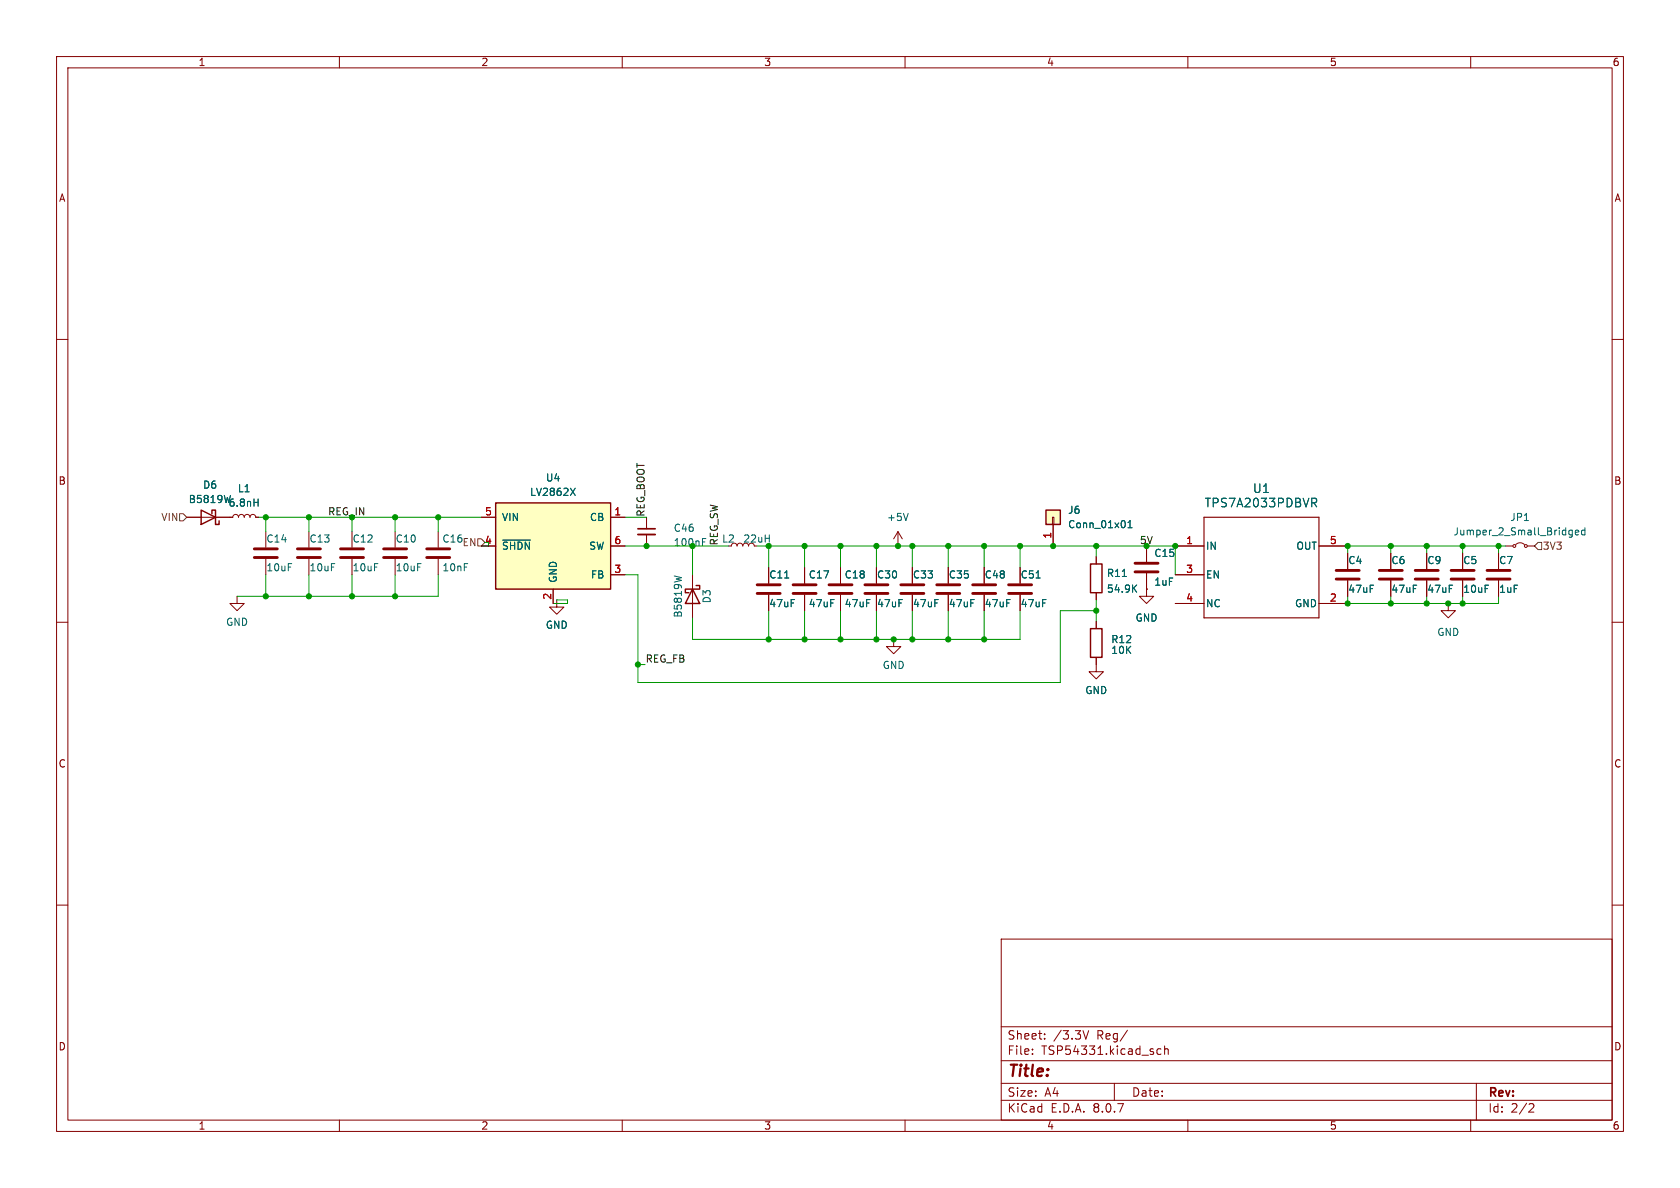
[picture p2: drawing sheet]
<svg xmlns="http://www.w3.org/2000/svg" width="297mm" height="210mm" viewBox="0 0 297 210" stroke-linecap="round" stroke-linejoin="round" font-family="sans-serif">
<g fill="none" stroke="#840000" stroke-width=".18">
<path d="M10 10h277v190h-277zM12 12h273v186h-273zM60 10v2M110 10v2M160 10v2M210 10v2M260 10v2M10 60h2M285 60h2M33 91.4h7.6M158.7 96.5h.1M158.7 94l-.7 1.3"/>
<path d="M158.7 94v2.5M158.7 94l.8 1.3M193.8 98.4v1.3M202.7 96.5v2.8M245.9 97.8v2.8M252.2 97.8v2.8M264.9 97.8v2.8M266.2 96.5h1.3M268 96.3a1.08 1.08 0 0 1 1.5 0M270 96.5h1.3M10 110h2M148.6 100.3v2.8"/>
<path d="M148.6 105.2v2.8M154.9 100.3v2.8M154.9 105.2v2.8M161.3 100.3v2.8M161.3 105.2v2.8M167.6 100.3v2.8M167.6 105.2v2.8M174 100.3v2.8M174 105.2v2.8M193.8 116.2v2.5h1.3l-1.3 1.3-1.3-1.3h1.3M193.8 104.8v1.2M193.8 109.9v1.2"/>
<path d="M202.7 104.1v1.3h1.3l-1.3 1.3-1.3-1.3h1.3M202.7 104.1h.1M202.7 101.3v2.8M245.9 102.6v2.8M252.2 102.6v2.8M264.9 102.6v2.8M285 110h2M10 160h2M177 166h108v32h-108zM285 160h2M60 198v2M110 198v2"/>
<path d="M160 198v2M177 194.5h108M177 191.5h108M177 187.5h108M177 181.5h108M182.5 186.3v.1M182.5 185.5v.1M184.7 183.6v.1M184.7 182.8v.1M191.5 182.2l.5 1.5 .5-1.5M197 191.5v3M199.3 182.1l-1.3 2"/>
<path d="M205.2 185.5l-.4-.1-.3 .3v.4l.2 .2h.5M205.9 185.5l.2-.1 .4 .1v.9M205.9 184.9v1.5M210 198v2M260 198v2M261 191.5v6.5M270.5 195.1l.5 .1 .2 .3-1 1.1h1"/>
<circle cx="267.7" cy="96.5" r=".25"/>
<circle cx="269.7" cy="96.5" r=".25"/>
</g>
<path d="M35.6 90.2l2.5 1.2-2.5 1.3zM37.5 90.8v-.6h.6v2.5h.6v-.6M192.8 99.7h2v5.1h-2zM192.8 111.1h2v5.1h-2z" fill="none" stroke="#840000" stroke-width=".25"/>
<path d="M40.7 87.6l-.3 1.2M160.6 90.7l-.5 1.3M277.6 93.7l.4 .1M278 93.7v1l-.3 .3M278 94.5l-.4 .1M278.5 94.1l.6-.1-.1-.2-.3-.1-.2 .2 .1 .6h.4M280.2 93.8l-.4-.1-.2 .3 .1 .5h.5M280.2 93.3v1.3M198.4 101.9h.7M200.4 104l.6 .7M201 103.4l-.8 .7" fill="none" stroke="#006464" stroke-width=".18"/>
<g fill="none" stroke="#840000" stroke-width=".51">
<path d="M200.7 99.6h4M146.6 104.9h4M146.6 103.4h4M152.9 104.9h4.1M152.9 103.4h4.1M159.3 104.9h4M159.3 103.4h4M165.6 104.9h4.1M165.6 103.4h4.1M172 104.9h4M172 103.4h4M200.7 101.1h4"/>
<path d="M243.8 102.4h4.1M243.8 100.8h4.1M250.2 102.4h4.1M250.2 100.8h4.1M262.9 102.4h4.1M262.9 100.8h4.1"/>
</g>
<path d="M184.9 90.2h2.6v2.5h-2.6z" fill="#ffffc2"/>
<g fill="none" stroke="#840000" stroke-width=".18">
<path d="M40.6 91.4h.5l.2-.3 .4-.2 .3 .2 .2 .3 .1-.3 .4-.2 .3 .2 .2 .3 .1-.3 .4-.2 .3 .2 .2 .3 .1-.3 .4-.2 .4 .2 .1 .3h.5M47 94v2.8M47 98.8v2.8M54.6 94v2.8M54.6 98.8v2.8M62.2 94v2.8M62.2 98.8v2.8M69.8 94v2.8M69.8 98.8v2.8M77.5 94v2.8M77.5 98.8v2.8M129.3 96.5l.1-.3 .4-.2 .4 .2 .1 .3 .2-.4 .5-.1 .2 .2 .1 .3"/>
<path d="M186.1 91.4h.2v1.3h-.2zM186.2 92.7v3.8M207.8 96.5h5.1M233.2 96.5h5.1M238.3 97.8v2.8M258.6 97.8v2.8M41.9 105.4v1.3h1.3l-1.3 1.3-1.3-1.3h1.3M98.4 106v1.3h1.3l-1.3 1.3-1.2-1.3h1.2M122.4 101.6v7.6M158 113v1.3h1.3l-1.3 1.3-1.3-1.3h1.3M180.3 100.3v2.8M180.3 105.2v2.8"/>
<path d="M207.8 106.7h5.1M207.8 101.6h5.1M233.2 106.7h5.1M238.3 102.6v2.8M256 106.7v1.3h1.3l-1.3 1.2-1.2-1.2h1.2M256 106.7h.1M258.6 102.6v2.8"/>
</g>
<path d="M184.9 90.2h2.6v2.5h-2.6zM122.4 104.1l1.3 2.6h-2.5zM123.1 103.5h.6v.6h-2.5v.7h.6" fill="none" stroke="#840000" stroke-width=".25"/>
<path d="M44.9 88.8h.7M45.6 88.2v1.3M199.4 93.3h.7M199.4 92.4l.4-.4v1.3M231.9 88.1h.6l.3 .3-.2 .4-.7 .1M232.3 88.9l.5 .7M119.2 101.8l1.3 .3M183.2 102.2h.7" fill="none" stroke="#006464" stroke-width=".18"/>
<g fill="none" stroke="#840000" stroke-width=".51">
<path d="M45 98.6h4M45 97h4M52.6 98.6h4M52.6 97h4M60.2 98.6h4.1M60.2 97h4.1M67.8 98.6h4.1M67.8 97h4.1M75.4 98.6h4.1M75.4 97h4.1M178.3 104.9h4.1M178.3 103.4h4.1"/>
<path d="M236.2 102.4h4.1M236.2 100.8h4.1M256.5 102.4h4.1M256.5 100.8h4.1"/>
</g>
<path d="M212.9 91.4h20.3v17.8h-20.3z" fill="none" stroke="#840000" stroke-width=".2"/>
<path d="M87.6 88.9h20.3v15.2h-20.3z" fill="#ffffc2"/>
<path d="M87.6 88.9h20.3v15.2h-20.3z" fill="none" stroke="#840000" stroke-width=".25"/>
<g fill="none" stroke="#840000" stroke-width=".18">
<path d="M33 91.4h2.6M38.1 91.4h3M45.2 91.4h.5M85.1 91.4h2.5M85.1 96.5h2.5M107.9 91.4h2.6M107.9 96.5h2.6M114.3 91.4v2.1M114.3 94.5v2M186.2 92.7v3.8M193.8 98.4v1.3M202.7 96.5v2.8"/>
<path d="M207.8 96.5h5.1M233.2 96.5h5.1M238.3 97.8v2.8M245.9 97.8v2.8M252.2 97.8v2.8M258.6 97.8v2.8M264.9 97.8v2.8M97.8 104.1v2.6M107.9 101.6h2.6M135.9 100.3v2.8M135.9 105.2v2.8M142.2 100.3v2.8"/>
<path d="M142.2 105.2v2.8M148.6 100.3v2.8M148.6 105.2v2.8M154.9 100.3v2.8M154.9 105.2v2.8M161.3 100.3v2.8M161.3 105.2v2.8M167.6 100.3v2.8M167.6 105.2v2.8M174 100.3v2.8M174 105.2v2.8M180.3 100.3v2.8"/>
<path d="M180.3 105.2v2.8M193.8 104.8v1.2M193.8 109.9v1.2M193.8 116.2v1.3M202.7 104.1h.1M202.7 101.3v2.8M207.8 101.6h5.1M207.8 106.7h5.1M233.2 106.7h5.1M238.3 102.6v2.8M245.9 102.6v2.8M252.2 102.6v2.8"/>
<path d="M258.6 102.6v2.8M264.9 102.6v2.8"/>
</g>
<g fill="none" stroke="#006464" stroke-width=".18">
<path d="M40.7 87.6l-.3 1.2M44.9 88.8h.7M45.6 88.2v1.3M88.9 95.5h4.9M100.8 86.3l.9 1.3M101.7 86.3l-.9 1.3M124.2 95.8h.4M124.2 95.2h.6M199.4 93.3h.7M199.4 92.4l.4-.4v1.3M231.9 88.1h.6l.3 .3-.2 .4-.7 .1M232.3 88.9l.5 .7"/>
<path d="M138.7 102.2h.7M183.2 102.2h.7M198.4 101.9h.7M200.4 104l.6 .7M201 103.4l-.8 .7"/>
</g>
<path d="M133.9 104.9h4M133.9 103.4h4M140.2 104.9h4.1M140.2 103.4h4.1" fill="none" stroke="#840000" stroke-width=".51"/>
<path d="M112.8 94.5h3" fill="none" stroke="#840000" stroke-width=".33"/>
<path d="M112.8 93.5h3" fill="none" stroke="#840000" stroke-width=".3"/>
<path d="M31.7 90.8h.7l.6 .6-.6 .7h-.7zM84.5 95.3h.6l.6 .6-.6 .6h-.6zM271.9 95.9h.6v1.3h-.6l-.6-.7z" fill="none" stroke="#725600" stroke-width=".18"/>
<g fill="none" stroke="#009600" stroke-width=".18">
<path d="M45.7 91.4h39.4M47 91.4v2.6M54.6 91.4v2.6M62.2 91.4v2.6M69.8 91.4v2.6M77.5 91.4v2.6M110.5 96.5h18.3M110.5 91.4h3.8M122.4 96.5v5.1M142.2 96.5v3.8M148.6 96.5v3.8M154.9 96.5v3.8"/>
<path d="M161.3 96.5v3.8M167.6 96.5v3.8M174 96.5v3.8M180.3 96.5v3.8M193.8 96.5v1.9M245.9 96.5v1.3M252.2 96.5v1.3M258.6 96.5v1.3M264.9 96.5v1.3M266.2 96.5h-27.9v1.3M47 101.6v3.8M54.6 101.6v3.8"/>
<path d="M62.2 101.6v3.8M69.8 101.6v3.8M77.5 101.6v3.8h-35.6M98.4 106h1.9v.7h-2.5M110.5 101.6h2.3v19.1h74.7v-12.7h6.3M112.8 117.5h1.2M135.9 100.3v-3.8h71.9v5.1M135.9 108v5M142.2 108v5M148.6 108v5M154.9 108v5M161.3 108v5"/>
<path d="M167.6 108v5M174 108v5M180.3 108v5h-57.9v-3.8M193.8 106v3.9M238.3 105.4v1.3h26.6v-1.3M245.9 105.4v1.3M252.2 105.4v1.3M258.6 105.4v1.3"/>
</g>
<g fill="#009600" stroke="#009600" stroke-width=".18">
<circle cx="174" cy="113" r=".46"/>
<circle cx="193.8" cy="108" r=".46"/>
<circle cx="193.8" cy="96.5" r=".46"/>
<circle cx="174" cy="96.5" r=".46"/>
<circle cx="186.2" cy="96.5" r=".46"/>
<circle cx="180.3" cy="96.5" r=".46"/>
<circle cx="142.2" cy="113" r=".46"/>
<circle cx="135.9" cy="113" r=".46"/>
<circle cx="112.8" cy="117.5" r=".46"/>
<circle cx="148.6" cy="113" r=".46"/>
<circle cx="114.3" cy="96.5" r=".46"/>
<circle cx="135.9" cy="96.5" r=".46"/>
<circle cx="142.2" cy="96.5" r=".46"/>
<circle cx="47" cy="91.4" r=".46"/>
<circle cx="54.6" cy="91.4" r=".46"/>
<circle cx="62.2" cy="105.4" r=".46"/>
<circle cx="69.8" cy="105.4" r=".46"/>
<circle cx="54.6" cy="105.4" r=".46"/>
<circle cx="47" cy="105.4" r=".46"/>
<circle cx="77.5" cy="91.4" r=".46"/>
<circle cx="69.8" cy="91.4" r=".46"/>
<circle cx="258.6" cy="96.5" r=".46"/>
<circle cx="202.7" cy="96.5" r=".46"/>
<circle cx="238.3" cy="96.5" r=".46"/>
<circle cx="207.8" cy="96.5" r=".46"/>
<circle cx="256" cy="106.7" r=".46"/>
<circle cx="258.6" cy="106.7" r=".46"/>
<circle cx="252.2" cy="106.7" r=".46"/>
<circle cx="238.3" cy="106.7" r=".46"/>
<circle cx="245.9" cy="106.7" r=".46"/>
<circle cx="252.2" cy="96.5" r=".46"/>
<circle cx="245.9" cy="96.5" r=".46"/>
<circle cx="264.9" cy="96.5" r=".46"/>
<circle cx="154.9" cy="113" r=".46"/>
<circle cx="161.3" cy="113" r=".46"/>
<circle cx="158" cy="113" r=".46"/>
<circle cx="161.3" cy="96.5" r=".46"/>
<circle cx="154.9" cy="96.5" r=".46"/>
<circle cx="158.7" cy="96.5" r=".46"/>
<circle cx="167.6" cy="113" r=".46"/>
<circle cx="167.6" cy="96.5" r=".46"/>
<circle cx="148.6" cy="96.5" r=".46"/>
</g>
<text font-size="2.8" fill="#840000" x="178" y="190.9">Title:</text>
<g font-size="2.1" fill="#006464">
<text x="212.9" y="89.9">TPS7A2033PDBVR</text>
<text x="221.4" y="87.4">U1</text>
</g>
<g font-size="2.1" fill="#840000">
<text x="178" y="184">Sheet:</text>
<text x="186.2" y="184">/3.3V</text>
<text x="194" y="184">Reg/</text>
<text x="178" y="186.7">File:</text>
<text x="184.1" y="186.7">TSP54331.kicad_sch</text>
<text x="178" y="196.9">KiCad</text>
<text x="178" y="194.1">Size:</text>
<text x="184.7" y="194.1">A4</text>
<text x="185.7" y="196.9">E.D.A.</text>
<text x="193.3" y="196.9">8.0.7</text>
<text x="200" y="194.1">Date:</text>
<text x="263" y="194.3">Rev:</text>
<text x="263" y="196.9">Id:</text>
<text x="267.1" y="196.9">2/2</text>
</g>
<g font-size="1.8" fill="#840000">
<text x="35" y="11.9">1</text>
<text x="85" y="11.9">2</text>
<text x="135" y="11.9">3</text>
<text x="185" y="11.9">4</text>
<text x="235" y="11.9">5</text>
<text x="285" y="11.9">6</text>
<text x="10.3" y="35.9">A</text>
<text x="285.3" y="35.9">A</text>
<text x="10.3" y="85.9">B</text>
<text x="285.3" y="85.9">B</text>
<text x="10.3" y="135.9">C</text>
<text x="285.3" y="135.9">C</text>
<text x="10.3" y="185.9">D</text>
<text x="285.3" y="185.9">D</text>
<text x="35" y="199.9">1</text>
<text x="85" y="199.9">2</text>
<text x="135" y="199.9">3</text>
<text x="185" y="199.9">4</text>
<text x="235" y="199.9">5</text>
<text x="285" y="199.9">6</text>
</g>
<g font-size="1.8" fill="#006464">
<text x="33.3" y="89.1">B5819W</text>
<text x="35.8" y="86.6">D6</text>
<text x="40.3" y="89.8">6.8nH</text>
<text x="42" y="87.2">L1</text>
<text x="93.6" y="87.9">LV2862X</text>
<text x="96.4" y="85.3">U4</text>
<text x="88.6" y="92.3">VIN</text>
<text x="104.2" y="92.3">CB</text>
<text x="119" y="94.2">C46</text>
<text x="156.7" y="92.3">+5V</text>
<text x="188.7" y="91">J6</text>
<text x="188.7" y="93.6">Conn_01x01</text>
<text x="256.9" y="94.8">Jumper_2_Small_Bridged</text>
<text x="266.9" y="92.3">JP1</text>
<text x="47" y="96.1">C14</text>
<text x="47" y="101.2">10uF</text>
<text x="54.6" y="96.1">C13</text>
<text x="54.6" y="101.2">10uF</text>
<text x="62.2" y="96.1">C12</text>
<text x="62.2" y="101.2">10uF</text>
<text x="69.9" y="96.1">C10</text>
<text x="69.9" y="101.2">10uF</text>
<text x="78.1" y="96.1">C16</text>
<text x="78.1" y="101.2">10nF</text>
<text x="88.6" y="97.4">~{SHDN}</text>
<text x="104.1" y="97.4">SW</text>
<text x="127.6" y="96.1">L2</text>
<text x="204" y="98.7">C15</text>
<text x="213.1" y="97.4">IN</text>
<text x="229.1" y="97.4">OUT</text>
<text x="238.3" y="99.9">C4</text>
<text x="245.9" y="99.9">C6</text>
<text x="252.2" y="99.9">C9</text>
<text x="258.6" y="99.9">C5</text>
<text x="264.9" y="99.9">C7</text>
<text x="98.7" y="103.1" transform="rotate(-90 98.7 103.1)">GND</text>
<text x="104.4" y="102.5">FB</text>
<text x="125.8" y="106.8" transform="rotate(-90 125.8 106.8)">D3</text>
<text x="135.9" y="102.5">C11</text>
<text x="135.9" y="107.5">47uF</text>
<text x="142.9" y="102.5">C17</text>
<text x="142.9" y="107.5">47uF</text>
<text x="149.2" y="102.5">C18</text>
<text x="149.2" y="107.5">47uF</text>
<text x="154.9" y="102.5">C30</text>
<text x="154.9" y="107.5">47uF</text>
<text x="161.3" y="102.5">C33</text>
<text x="161.3" y="107.5">47uF</text>
<text x="167.6" y="102.5">C35</text>
<text x="167.6" y="107.5">47uF</text>
<text x="174" y="102.5">C48</text>
<text x="174" y="107.5">47uF</text>
<text x="180.3" y="102.5">C51</text>
<text x="180.3" y="107.5">47uF</text>
<text x="195.6" y="105">54.9K</text>
<text x="195.6" y="102.2">R11</text>
<text x="204" y="103.7">1uF</text>
<text x="213.1" y="102.5">EN</text>
<text x="213.1" y="107.5">NC</text>
<text x="228.8" y="107.5">GND</text>
<text x="238.3" y="105">47uF</text>
<text x="245.9" y="105">47uF</text>
<text x="252.2" y="105">47uF</text>
<text x="258.6" y="105">10uF</text>
<text x="264.9" y="105">1uF</text>
<text x="39.9" y="110.8">GND</text>
<text x="96.4" y="111.4">GND</text>
<text x="120.8" y="109.3" transform="rotate(-90 120.8 109.3)">B5819W</text>
<text x="196.4" y="113.9">R12</text>
<text x="200.7" y="110.1">GND</text>
<text x="254" y="112.6">GND</text>
<text x="156" y="118.5">GND</text>
<text x="196.4" y="115.8">10K</text>
<text x="191.8" y="122.9">GND</text>
</g>
<g font-size="1.8" fill="#725600">
<text x="28.4" y="92.3">VIN</text>
<text x="81.7" y="96.7">EN</text>
<text x="272.6" y="97.4">3V3</text>
</g>
<g font-size="1.8" fill="#009600">
<text x="57.9" y="91.2">REG_IN</text>
<text x="119" y="96.8">100nF</text>
<text x="131.3" y="96.1">22uH</text>
</g>
<g font-size="1.8" fill="#a90000">
<text x="85.7" y="91.2">5</text>
<text x="108.5" y="91.2">1</text>
<text x="185.9" y="95.3" transform="rotate(-90 185.9 95.3)">1</text>
<text x="85.7" y="96.3">4</text>
<text x="108.5" y="101.3">3</text>
<text x="108.5" y="96.3">6</text>
<text x="209.6" y="96.3">1</text>
<text x="209.6" y="101.3">3</text>
<text x="235" y="96.3">5</text>
<text x="97.5" y="106.1" transform="rotate(-90 97.5 106.1)">2</text>
<text x="209.6" y="106.4">4</text>
<text x="235" y="106.4">2</text>
</g>
<g font-size="1.8" fill="#0f0f0f">
<text x="114" y="91.4" transform="rotate(-90 114 91.4)">REG_BOOT</text>
<text x="127" y="96.5" transform="rotate(-90 127 96.5)">REG_SW</text>
<text x="201.4" y="96.3">5V</text>
<text x="114" y="117.2">REG_FB</text>
</g>
</svg>
